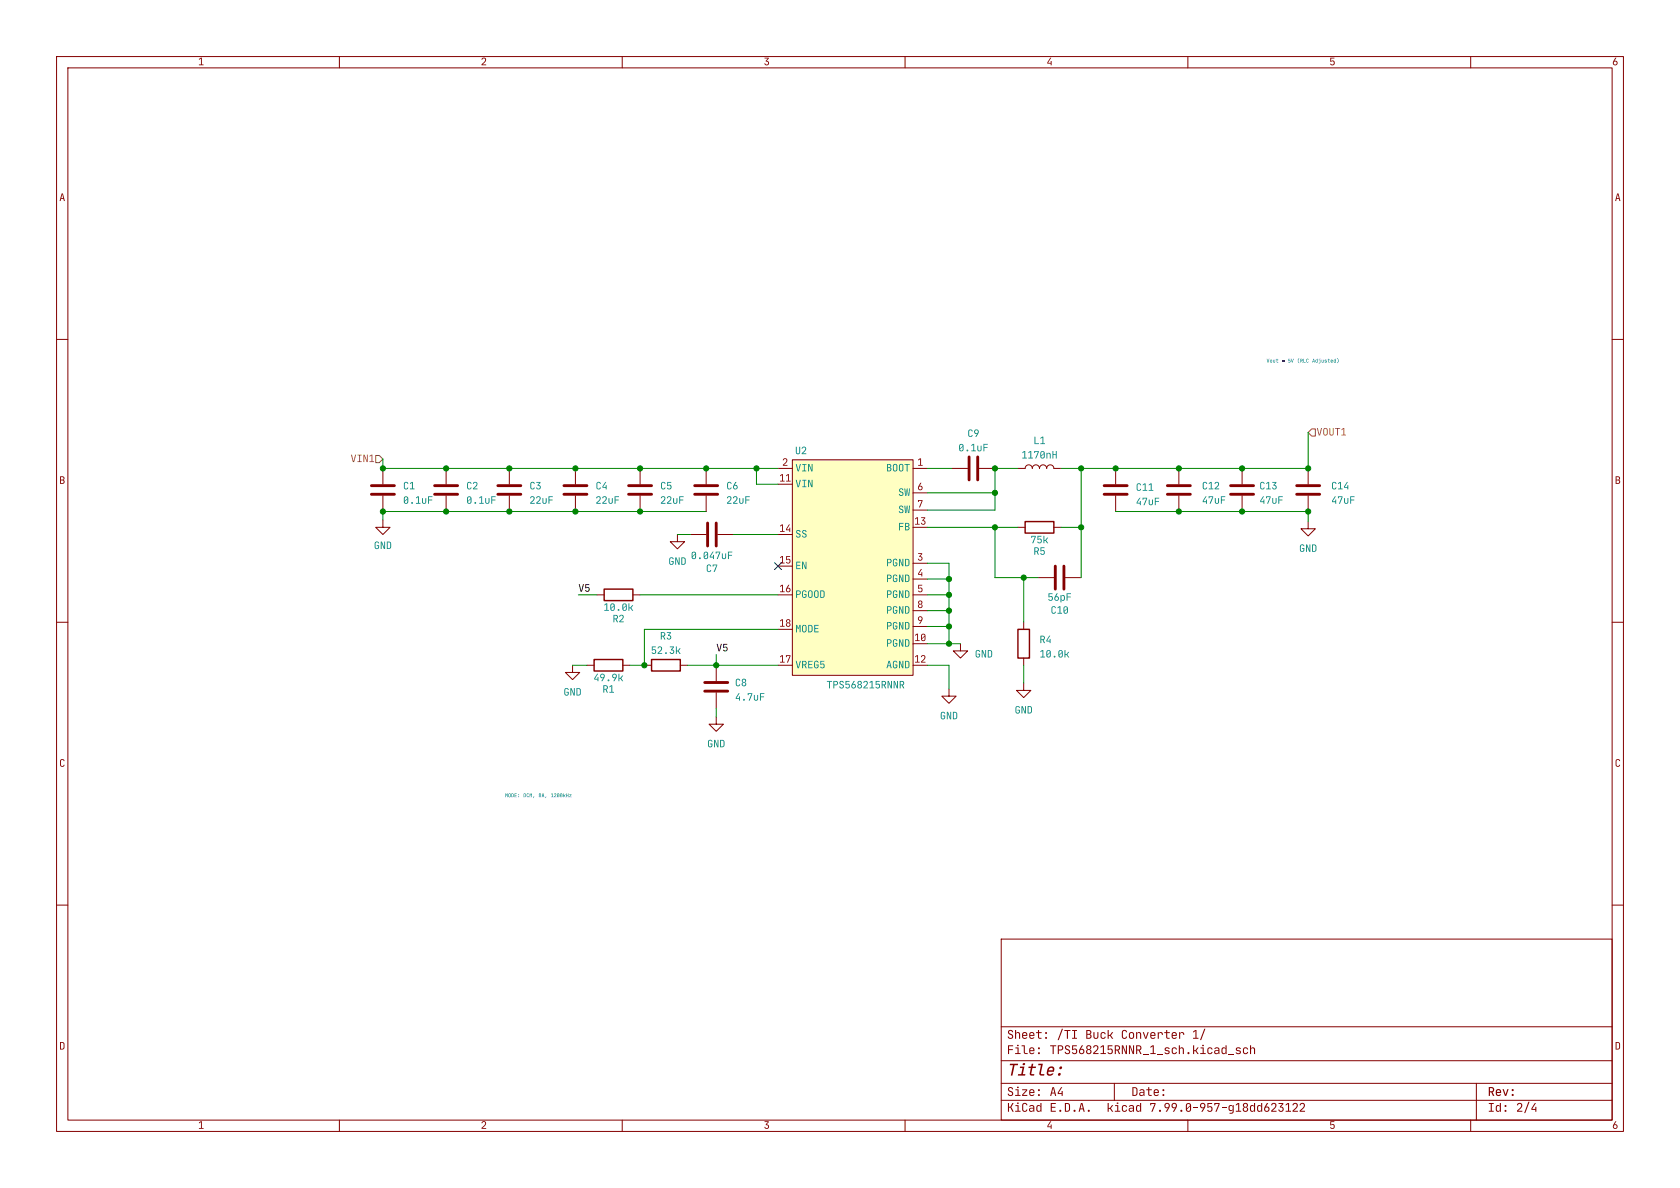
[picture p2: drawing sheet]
<svg xmlns="http://www.w3.org/2000/svg" width="297mm" height="210mm" viewBox="0 0 297 210" stroke-linecap="round" stroke-linejoin="round" font-family="sans-serif">
<path d="M10 10h277v190h-277zM12 12h273v186h-273zM60 10v2M110 10v2M160 10v2M210 10v2M260 10v2M177 166h108v32h-108z" fill="none" stroke="#840000" stroke-width=".18"/>
<g fill="#840000">
<path d="M35.2 10.4l.5-.2v1.2h.3v.1h-.8v-.1h.3v-1l-.3 .2z"/>
<path d="M85.2 10.3l.4-.1 .3 .2v.4l-.6 .6h.7v.1h-.9v-.1l.5-.5 .2-.3-.2-.3-.5 .3z"/>
<path d="M135.2 10.2h.7v.2l-.4 .3 .3 .1 .1 .2v.3l-.2 .2h-.4l-.2-.3 .4 .2 .2-.1 .1-.3-.4-.1v-.2l.4-.4h-.6z"/>
<path d="M185.7 10.2h.2l-.6 .9h.4v-.3h.2v.7h-.2v-.2h-.5v-.3z"/>
<path d="M235.2 10.2h.7v.1h-.6v.5l.4-.1 .2 .2v.4l-.2 .2h-.3l-.2-.2h.1l.3 .1 .2-.2-.1-.3h-.5z"/>
<path d="M285.6 10.2h.2l-.4 .6h.4l.2 .4-.2 .3-.3 .1-.3-.2-.1-.3 .5 .3 .2-.2-.1-.3h-.2l-.2 .2h-.2z"/>
</g>
<path d="M60 198v2M110 198v2M160 198v2M210 198v2M260 198v2" fill="none" stroke="#840000" stroke-width=".18"/>
<g fill="#840000">
<path d="M35.2 198.4l.5-.2v1.2h.3v.1h-.8v-.1h.3v-1l-.3 .2z"/>
<path d="M85.2 198.3l.4-.1 .3 .2v.4l-.6 .6h.7v.1h-.9v-.1l.5-.5 .2-.3-.2-.3-.5 .3z"/>
<path d="M135.2 198.2h.7v.2l-.4 .4h.3l.1 .2v.3l-.2 .2h-.4l-.2-.3 .4 .2 .2-.1 .1-.3-.4-.1v-.2l.4-.4-.6 .1z"/>
<path d="M185.7 198.2h.2l-.6 .9h.4v-.3h.2v.7h-.2v-.2h-.5v-.3z"/>
<path d="M235.2 198.2h.7v.2h-.6v.4l.4-.1 .2 .2v.4l-.2 .2h-.3l-.2-.2h.1l.3 .1 .2-.2-.1-.3h-.5z"/>
<path d="M285.6 198.2h.2l-.4 .6h.4l.2 .4-.2 .3-.3 .1-.3-.1-.1-.3 .5 .2 .2-.2-.1-.2-.2-.1-.2 .3-.2-.1z"/>
</g>
<path d="M10 60h2M10 110h2M10 160h2" fill="none" stroke="#840000" stroke-width=".18"/>
<g fill="#840000">
<path d="M10.9 34.2h.2l.4 1.3h-.2l-.1-.3h-.4l-.1 .3h-.2l.2-.5h.5l-.2-.7-.2 .7h-.1z"/>
<path d="M10.6 84.2h.6l.2 .2v.3l-.2 .1 .2 .2v.2l-.2 .3h-.6v-.6h.2v.5h.3l.2-.2-.2-.3h-.5v-.6h.2v.5h.3l.1-.2-.1-.2-.5-.1z"/>
<path d="M10.6 184.2h.5l.3 .2v.8l-.2 .3h-.6v-1.2h.2v1.1h.3l.1-.3v-.7l-.6-.1z"/>
</g>
<path d="M285 60h2M285 110h2M285 160h2" fill="none" stroke="#840000" stroke-width=".18"/>
<g fill="#840000">
<path d="M285.9 34.2h.2l.4 1.3h-.2l-.1-.3h-.4l-.1 .3h-.2l.2-.5h.5l-.2-.7-.2 .7h-.1z"/>
<path d="M285.6 84.2h.6l.2 .2v.3l-.2 .1 .2 .3-.2 .4h-.6v-.6h.2v.5h.3l.2-.2-.2-.3h-.5v-.6h.2v.5h.3l.1-.2-.1-.2-.5-.1z"/>
<path d="M285.6 184.2h.5l.3 .2v.8l-.2 .3h-.6v-1.2h.2v1.1h.3l.1-.2v-.7l-.6-.2z"/>
<path d="M200.2 192.2h.6l.3 .3v.9l-.3 .3h-.6v-1.3h.2v1.2l.4-.1 .1-.2v-.8l-.7-.1z"/>
<path d="M201.5 192.7l.4-.2 .4 .2v1h-.1v-.2l-.3 .2-.4-.1-.1-.2 .4 .2 .3-.3v-.1h-.3l-.4 .2 .2-.3 .5-.1-.1-.3-.6 .1z"/>
<path d="M203 192.2h.2v.4h.4v.1h-.4v.8l.4 .1v.1l-.5-.1-.1-.9h-.4v-.1h.4z"/>
<path d="M204.1 192.7l.4-.2 .3 .2 .1 .5h-.8l.2 .4 .6-.1-.2 .2h-.4l-.3-.1-.1-.6h.8l-.1-.2-.2-.1-.2 .1-.1 .2h-.2z"/>
<circle cx="205.7" cy="193.6" r=".18"/>
<circle cx="205.7" cy="192.7" r=".18"/>
</g>
<path d="M177 194.5h108" fill="none" stroke="#840000" stroke-width=".18"/>
<g fill="#840000">
<path d="M185.8 195h.9v.2h-.8v.5h.7v.1h-.7v.6h.8v.1h-.9z"/>
<path d="M188.3 195h.6l.2 .3 .1 .9-.3 .3h-.6v-1.3h.1v1.2l.4-.1 .2-.2-.1-.8-.6-.1z"/>
<path d="M191.1 195h.3l.4 1.5h-.2l-.1-.4h-.5l-.1 .4h-.2l.1-.6h.6l-.2-.8-.2 .8h-.2z"/>
<path d="M195.8 195h.2v.8h.2l.4-.4h.2l-.4 .5 .4 .6h-.2l-.4-.5h-.2v.5h-.2z"/>
<path d="M201 195.4l.3-.1 .3 .3v-.6h.1v1.5h-.1v-.2l-.3 .2-.4-.1-.1-.3h.2l.1 .2 .2 .1 .2-.1 .1-.2-.1-.5-.2-.1-.3 .1v.5h-.2z"/>
<path d="M203.3 195h1l-.5 1.5h-.3l.6-1.3h-.6v.2h-.2z"/>
<path d="M206 195.1l.5-.1 .3 .3-.1 .4-.4 .8h-.2l.4-.7-.4 .1-.3-.5h.2l.1 .3 .3 .1 .2-.2v-.2l-.3-.3-.3 .3h-.2z"/>
<path d="M207.2 195.1l.5-.1 .4 .3-.1 .4-.4 .8h-.3l.5-.7-.5 .1-.2-.5h.2l.1 .3 .2 .1 .2-.2 .1-.3-.4-.2-.2 .3h-.2z"/>
<path d="M209.8 195.1l.4-.1 .3 .3 .1 .9-.3 .3h-.4l-.2-.2-.1-.2h.2l.1 .2 .3 .1 .2-.3v-.5l-.6 .5h-.2v-.1h.2l.6-.6-.2-.2h-.3l-.1 .8h-.2z"/>
<path d="M210.9 195.7h.9v.2h-.9z"/>
<path d="M212.3 195.1l.5-.1 .3 .3v.4l-.5 .8h-.2l.4-.7-.4 .1-.3-.5h.2l.1 .3 .3 .1 .2-.2v-.3l-.3-.2-.3 .3h-.2z"/>
<path d="M213.5 195h.8v.2h-.7v.5l.4-.2 .3 .3v.5l-.2 .2h-.4l-.3-.2v-.1h.2l.4 .2 .2-.3-.2-.4-.6 .1z"/>
<path d="M214.7 195h.9l-.5 1.5h-.2l.5-1.3h-.5v.2h-.2z"/>
<path d="M216 195.7h.8v.2h-.8z"/>
<path d="M217.3 195.4l.4-.1 .2 .3v-.2h.2v1.1l-.2 .3-.5 .1v-.2l.5-.1v-.4l-.2 .2h-.2l-.3-.4 .5 .2 .2-.1v-.3l-.1-.2-.2-.1-.2 .2v.3h-.2z"/>
<path d="M218.5 195.2l.3-.2h.3v1.4h.3v.1h-.9v-.1h.4v-1.2l-.4 .2z"/>
<path d="M219.8 195.1l.5-.1 .3 .2v.3l-.2 .2 .2 .2 .1 .3-.3 .3h-.4l-.3-.2v-.2h.2l.1 .2 .2 .1 .3-.3-.1-.2-.2-.1-.2 .1-.1 .2h-.2l.3-.4-.3-.3h.2l.2 .3 .3-.3v-.2l-.2-.1-.2 .1-.1 .2h-.2z"/>
<path d="M221.1 195.4l.4-.1 .2 .3v-.6h.2v1.5h-.2v-.2l-.3 .2-.3-.1-.1-.3h.2v.2l.2 .1 .3-.3v-.5l-.3-.1-.2 .1v.5h-.2z"/>
<path d="M222.4 195.4l.3-.1 .3 .3v-.6h.1v1.5h-.1v-.2l-.3 .2-.4-.1-.1-.3h.2l.1 .2 .2 .1 .3-.3-.1-.5-.2-.1-.3 .1v.5h-.2z"/>
<path d="M224 195h.2l-.5 .7 .5-.1 .2 .5-.1 .3-.4 .2-.3-.2-.1-.3h.2l.1 .2 .2 .1 .2-.2v-.4h-.3l-.2 .3h-.2z"/>
<path d="M224.8 195.1l.5-.1 .3 .2v.5l-.7 .7h.8v.1h-1v-.2l.6-.5 .2-.4-.1-.2-.2-.1-.2 .1-.1 .2h-.2z"/>
<path d="M226 195h.9v.2l-.5 .4 .4 .1 .1 .2v.4l-.2 .2h-.5l-.2-.4h.2l.2 .3 .3-.1v-.4l-.4-.1v-.2l.4-.5-.7 .1z"/>
<path d="M227.3 195.2l.4-.2h.2v1.4h.3v.1h-.9v-.1h.4v-1.2l-.4 .2z"/>
<path d="M228.6 195.1l.4-.1 .4 .2v.5l-.7 .7h.8v.1h-1v-.2l.6-.5 .1-.4v-.2l-.2-.1-.2 .1-.1 .2h-.2z"/>
<path d="M229.9 195.1l.4-.1 .3 .2v.5l-.6 .7h.7v.1h-.9v-.2l.5-.5 .2-.4-.1-.2-.1-.1-.3 .1-.1 .2h-.1z"/>
<circle cx="187.5" cy="196.4" r=".19"/>
<circle cx="190" cy="196.4" r=".19"/>
<circle cx="192.5" cy="196.4" r=".19"/>
<circle cx="197.6" cy="195" r=".15"/>
<circle cx="205.1" cy="196.4" r=".19"/>
<circle cx="208.9" cy="196.4" r=".19"/>
</g>
<path d="M177 191.5h108" fill="none" stroke="#840000" stroke-width=".18"/>
<g fill="#840000">
<path d="M263.2 192.2h.6l.3 .2v.4l-.2 .3 .3 .6h-.3l-.3-.6h-.2v.6h-.2v-1.3h.2v.5h.4l.1-.2-.1-.3h-.6z"/>
<path d="M186.1 192.2h.2l.4 1.5h-.2l-.1-.4h-.4l-.2 .4h-.2l.2-.6h.6l-.2-.8-.2 .8h-.2z"/>
<path d="M187.6 192.2h.2l-.6 1h.5v-.3h.2v.8h-.2v-.3h-.7v-.3z"/>
<path d="M263.2 195h.9v.2h-.4v1.2h.4v.1h-.9v-.1h.3v-1.2h-.3z"/>
<path d="M264.6 195.4l.3-.1 .3 .3v-.6h.1v1.5h-.1v-.2l-.3 .2-.4-.1-.1-.3h.2l.3 .3 .3-.3-.1-.4-.2-.2-.3 .1v.5h-.2z"/>
<path d="M268.3 195.1l.4-.1 .4 .1-.1 .6-.6 .7h.7v.1h-.9v-.2l.5-.5 .2-.3v-.3l-.2-.1-.5 .3z"/>
<path d="M270.2 194.8h.2l-.7 2h-.2z"/>
<path d="M271.3 195h.2l-.6 1h.5v-.3h.2v.8h-.2v-.3h-.7v-.3z"/>
<circle cx="179.9" cy="192.2" r=".15"/>
<circle cx="183.7" cy="193.6" r=".18"/>
<circle cx="183.7" cy="192.7" r=".18"/>
<circle cx="266.2" cy="196.4" r=".18"/>
<circle cx="266.2" cy="195.5" r=".18"/>
</g>
<path d="M177 187.5h108" fill="none" stroke="#840000" stroke-width=".18"/>
<g fill="#840000">
<path d="M178.6 188h1.4l-.1 .3h-.5l-.4 1.8h-.3l.4-1.8h-.6z"/>
<path d="M180.3 188.5h.8l-.3 1.4h.5l-.1 .2h-1.3l.1-.2h.5l.3-1.1h-.5z"/>
<path d="M181.9 188.5h.4l.1-.5h.3l-.1 .5h.6l-.1 .3h-.6l-.2 1 .6 .1-.1 .2h-.5l-.2-.1 .1-1.2h-.4z"/>
<path d="M183.6 188h.8l-.4 1.7 .1 .2h.5v.2h-.6l-.2-.2 .2-1.6h-.5z"/>
<path d="M185.4 188.7l.6-.2 .4 .3-.1 .7h-.9l-.1 .3 .2 .1 .8-.1-.5 .3h-.4l-.3-.2v-.7h1v-.3l-.3-.1-.3 .1-.1 .3h-.3z"/>
<path d="M178.2 184.8h.9v.2h-.7v.5h.7v.1h-.7v.7h-.2z"/>
<path d="M179.5 185.2h.6v1h.3v.1h-.9v-.1h.4v-.9h-.4z"/>
<path d="M180.6 184.8h.6v1.2l.5 .2v.1l-.6-.1-.1-1.2h-.4z"/>
<path d="M182.1 185.3l.4-.2 .3 .2 .1 .5h-.8l.2 .4 .6-.1-.2 .2h-.4l-.3-.1-.1-.6h.8l-.1-.2-.2-.1-.2 .1-.1 .2h-.2z"/>
<path d="M219.9 185.3l.4-.2 .3 .2 .1 .2-.5-.2-.3 .2 .1 .6 .3 .1 .2-.2h.2l-.3 .3h-.3l-.3-.2-.1-.5z"/>
<path d="M221 184.8h.2v.6l.3-.3 .3 .2 .1 1h-.2v-.8l-.3-.2-.2 .2v.8h-.2z"/>
<circle cx="181" cy="188.1" r=".21"/>
<circle cx="187.3" cy="189.9" r=".25"/>
<circle cx="187.5" cy="188.7" r=".25"/>
<circle cx="183.7" cy="186.2" r=".18"/>
<circle cx="183.7" cy="185.3" r=".18"/>
</g>
<path d="M177 181.5h108" fill="none" stroke="#840000" stroke-width=".18"/>
<g fill="#840000">
<path d="M187.7 181.9h.2l-.7 2h-.2z"/>
<path d="M188.2 182.1h1v.2h-.4v1.3h-.2v-1.3h-.4z"/>
<path d="M189.5 182.1h.9v.2h-.3v1.2h.3v.1h-.9v-.1h.4v-1.2h-.4z"/>
<path d="M192 182.1h.7l.2 .2v.3l-.2 .2 .2 .2 .1 .3-.3 .3h-.7v-.7h.2v.6l.4-.1 .2-.2-.2-.3h-.6v-.6h.2v.5l.4-.1 .1-.2-.1-.2h-.6z"/>
<path d="M193.3 182.5h.2v.8l.2 .2 .3-.2v-.8h.2v.8l-.2 .3h-.4l-.2-.1z"/>
<path d="M194.7 182.6l.4-.2 .3 .2 .1 .2-.5-.2-.3 .2 .2 .6 .2 .1 .2-.2h.2l-.2 .3h-.4l-.3-.1v-.6z"/>
<path d="M195.8 182.1h.2v.8h.2l.4-.4h.2l-.4 .5 .4 .6h-.2l-.4-.5h-.2v.5h-.2z"/>
<path d="M207.2 182.6l.4-.2 .4 .2 .1 .5h-.8l.2 .4 .5-.1-.1 .2h-.4l-.3-.1-.1-.6h.8l-.1-.2-.2-.1-.2 .1-.1 .2h-.2z"/>
<path d="M208.5 182.5h.1l.1 .2 .1-.2h.3l.3 .3v.1h-.2l-.2-.3-.3 .1-.1 .9h-.1z"/>
<path d="M212.9 181.9h.2l-.8 2h-.2z"/>
<circle cx="184.9" cy="183.5" r=".18"/>
<circle cx="184.9" cy="182.6" r=".18"/>
</g>
<path d="M67.7 82.8v2.8M67.7 87.6v2.8M197 191.5v3M261 191.5v6.5" fill="none" stroke="#840000" stroke-width=".18"/>
<path d="M65.7 87.4h4M65.7 85.9h4" fill="none" stroke="#840000" stroke-width=".51"/>
<g fill="#008484">
<path d="M73.5 88l.6-.3v1.2h.2v.1h-.8v-.1h.4v-1l-.4 .2z"/>
<path d="M75.7 87.7h.7v.2h-.6v.4h.6v.2h-.6v.5h-.1z"/>
</g>
<path d="M186.6 100.1v4M188.1 100.1v4" fill="none" stroke="#840000" stroke-width=".51"/>
<path d="M183.5 102.1h2.8M188.3 102.1h2.8" fill="none" stroke="#840000" stroke-width=".18"/>
<g fill="#008484">
<path d="M185.4 104.9h.7v.1h-.6v.5l.3-.1 .3 .2v.4l-.2 .2h-.3l-.3-.2 .2-.1 .3 .2 .2-.3-.2-.3-.4 .1z"/>
<path d="M186.8 104.9h.2l-.4 .6 .4-.1 .2 .4-.1 .3-.3 .1-.3-.1-.1-.3 .5 .3 .1-.2v-.3h-.3l-.2 .2h-.1z"/>
<path d="M187.5 105.2h.1v.2l.2-.2h.2l.2 .3-.1 .6-.3 .1-.2-.2v.5h-.1v-.7l.5 .2 .1-.5-.1-.2h-.2l-.2 .5h-.1z"/>
<path d="M188.6 104.9h.7v.1h-.6v.5h.6v.1h-.6v.6h-.1z"/>
</g>
<path d="M181.2 92.2h5.1v2h-5.1z" fill="none" stroke="#840000" stroke-width=".25"/>
<path d="M180 93.2h1.2M186.3 93.2h1.3" fill="none" stroke="#840000" stroke-width=".18"/>
<g fill="#008484">
<path d="M182.9 96.8h.5l.2 .1v.4l-.2 .2 .3 .6h-.2l-.3-.6h-.2v.6h-.1v-1.2h.1v.5h.4l.1-.2-.1-.3h-.5z"/>
<path d="M183.9 96.8h.7v.1h-.5v.5l.3-.2 .3 .3v.3l-.2 .2-.3 .1-.3-.2 .2-.1 .3 .1 .1-.2-.1-.3-.5 .1z"/>
<path d="M182.3 94.7h.8l-.4 1.3h-.2l.5-1.1h-.5v.2h-.2z"/>
<path d="M183.4 94.7h.7v.2h-.5v.4l.3-.1 .3 .2v.4l-.2 .2h-.4l-.2-.2h.1l.4 .1 .1-.2-.1-.3h-.5z"/>
<path d="M184.5 94.7h.1v.8h.2l.3-.5h.2l-.3 .5 .3 .5h-.2l-.3-.4h-.2v.4h-.1z"/>
</g>
<path d="M101.2 117.6v1.3h1.3l-1.3 1.2-1.3-1.2h1.3M103.8 117.6h1.2M110.1 117.6h1.3" fill="none" stroke="#840000" stroke-width=".18"/>
<path d="M105 116.6h5.1v2h-5.1z" fill="none" stroke="#840000" stroke-width=".25"/>
<g fill="#008484">
<path d="M106.7 121.1h.5l.2 .2v.4l-.2 .2 .3 .5h-.2l-.3-.5h-.2v.5h-.1v-1.1h.1v.5l.4-.1 .1-.2-.1-.2h-.5z"/>
<path d="M107.7 121.4l.5-.3v1.2h.3v.1h-.8v-.1h.4v-1l-.4 .2z"/>
<path d="M105.6 119.1h.1l-.5 .9h.4v-.3h.2v.7h-.2v-.3h-.5v-.2z"/>
<path d="M106.2 119.2l.4-.1 .3 .3v.3l-.4 .7h-.2l.4-.6-.4 .1-.2-.4 .4 .3 .2-.2v-.2l-.2-.2-.2 .3h-.2z"/>
<path d="M108.3 119.2l.5-.1 .2 .3v.3l-.4 .7h-.2l.4-.6-.4 .1-.2-.4 .5 .3 .1-.2 .1-.2-.3-.2-.2 .3h-.2z"/>
<path d="M109.3 119.1h.2v.7h.2l.3-.4h.2l-.4 .5 .4 .5h-.2l-.3-.4h-.2v.4h-.2z"/>
<circle cx="107.6" cy="120.3" r=".16"/>
</g>
<path d="M99.7 87.4h4.1M99.7 85.9h4.1" fill="none" stroke="#840000" stroke-width=".51"/>
<path d="M101.7 82.8v2.8M101.7 87.6v2.8" fill="none" stroke="#840000" stroke-width=".18"/>
<g fill="#008484">
<path d="M105.5 87.8l.4-.1 .2 .2v.5l-.5 .5h.6v.1h-.8v-.1l.5-.5 .1-.3-.2-.2-.4 .2z"/>
<path d="M106.6 87.8l.3-.1 .3 .2v.5l-.6 .5h.7v.1h-.8v-.1l.5-.5 .1-.3-.2-.2-.4 .2z"/>
<path d="M107.6 88.1h.1v.7l.2 .1 .3-.1v-.7h.1v.7l-.1 .2-.3 .1-.3-.2z"/>
<path d="M108.7 87.7h.7v.2h-.6v.4h.6v.2h-.6v.5h-.1z"/>
</g>
<path d="M67.7 91.9v1.3h1.3l-1.3 1.3-1.3-1.3h1.3M78.9 82.8v2.8M78.9 87.6v2.8" fill="none" stroke="#840000" stroke-width=".18"/>
<path d="M76.8 87.4h4.1M76.8 85.9h4.1" fill="none" stroke="#840000" stroke-width=".51"/>
<g fill="#008484">
<path d="M84.7 88l.5-.3v1.2h.3v.1h-.8v-.1h.4v-1l-.4 .2z"/>
<path d="M86.9 87.7h.7v.2h-.6v.4h.6v.2h-.6v.5h-.1z"/>
</g>
<path d="M111.1 87.4h4.1M111.1 85.9h4.1" fill="none" stroke="#840000" stroke-width=".51"/>
<path d="M113.2 82.8v2.8M113.2 87.6v2.8" fill="none" stroke="#840000" stroke-width=".18"/>
<g fill="#008484">
<path d="M116.9 87.8l.4-.1 .3 .2v.5l-.6 .5h.6v.1h-.8v-.1l.5-.5 .2-.3-.2-.2-.5 .2z"/>
<path d="M118 87.8l.4-.1 .2 .2v.5l-.5 .5h.6v.1h-.8v-.1l.5-.5 .1-.3-.2-.2-.4 .2z"/>
<path d="M119 88.1h.2v.7l.2 .1 .2-.1v-.7h.2l-.1 .7-.1 .2-.3 .1-.2-.2z"/>
<path d="M120.1 87.7h.7v.2h-.6v.4h.6v.2h-.6v.5h-.1z"/>
</g>
<path d="M119.8 94.5v1.3h1.2l-1.2 1.2-1.3-1.2h1.3M122 94.5h2.8M126.9 94.5h2.8" fill="none" stroke="#840000" stroke-width=".18"/>
<path d="M125.1 92.5v4M126.6 92.5v4" fill="none" stroke="#840000" stroke-width=".51"/>
<g fill="#008484">
<path d="M122.4 97.6l.4-.1 .2 .2v.9l-.2 .2h-.3l-.2-.2v-.1h.1l.3 .2 .2-.2v-.5l-.5 .5h-.1v-.2h.1l.5-.4-.1-.2h-.3l-.1 .6h-.1z"/>
<path d="M124.5 97.6l.4-.1 .3 .2v.9l-.2 .2h-.4l-.2-.2v-.1h.2l.1 .2h.2l.1-.2v-.5l-.4 .5h-.2v-.2h.2l.4-.4-.1-.2h-.3v.6h-.2z"/>
<path d="M126 97.5h.2l-.6 .9h.5v-.3h.1v.7h-.1v-.3h-.6v-.2z"/>
<path d="M126.5 97.5h.8l-.4 1.3h-.2l.5-1.1h-.5v.2h-.2z"/>
<path d="M127.6 97.8h.2v.8l.2 .1 .2-.1v-.8h.2v.8l-.2 .2h-.3l-.2-.1z"/>
<path d="M128.7 97.5h.8v.2h-.7v.4h.6v.1h-.5v.6h-.2z"/>
<circle cx="123.7" cy="98.7" r=".16"/>
</g>
<path d="M88 87.4h4.1M88 85.9h4.1" fill="none" stroke="#840000" stroke-width=".51"/>
<path d="M90 82.8v2.8M90 87.6v2.8" fill="none" stroke="#840000" stroke-width=".18"/>
<g fill="#008484">
<path d="M93.8 87.8l.4-.1 .3 .2-.1 .5-.5 .5h.6v.1h-.8v-.1l.5-.5 .1-.3-.2-.2-.4 .2z"/>
<path d="M94.9 87.8l.3-.1 .3 .2v.5l-.5 .5h.6v.1h-.8v-.1l.5-.5 .1-.3-.2-.2-.4 .2z"/>
<path d="M95.9 88.1h.2v.7l.2 .1 .2-.1v-.7h.1v.7l-.1 .2-.3 .1-.3-.2z"/>
<path d="M97 87.7h.7v.2h-.6v.4h.6v.2h-.6v.5h-.1z"/>
</g>
<path d="M206.4 87.4h4M206.4 85.9h4" fill="none" stroke="#840000" stroke-width=".51"/>
<path d="M208.4 82.8v2.8M208.4 87.6v2.8" fill="none" stroke="#840000" stroke-width=".18"/>
<g fill="#008484">
<path d="M213.1 87.7h.2l-.5 .9h.4v-.3h.2v.7h-.2v-.2h-.6v-.3z"/>
<path d="M213.7 87.7h.8l-.5 1.3h-.2l.5-1.1h-.5v.2h-.1z"/>
<path d="M214.8 88.1h.1v.7l.2 .1 .2-.1 .1-.7h.1v.7l-.1 .2-.3 .1-.3-.2z"/>
<path d="M215.8 87.7h.8v.2h-.6v.4h.6v.2h-.6v.5h-.2z"/>
</g>
<path d="M140.1 81.3h21.3v38.1h-21.3z" fill="#ffffc2" stroke="#ffffc2" stroke-width=".18"/>
<path d="M137.5 85.6h2.6M140.1 81.3h21.3v38.1h-21.3zM161.4 82.8h2.6" fill="none" stroke="#840000" stroke-width=".18"/>
<g fill="#008484">
<path d="M140.7 84.8h.1l.3 1.2 .3-1.2h.2l-.4 1.3h-.2z"/>
<path d="M141.8 84.8h.8v.2h-.3v1h.3v.1h-.8v-.1h.3v-1h-.3z"/>
<path d="M142.9 84.8h.2l.4 1.1v-1.1h.1v1.3h-.2l-.4-1.1v1.1h-.1z"/>
<path d="M158.9 92.4h.8v.2h-.6v.4h.6v.2h-.6v.5h-.2z"/>
<path d="M160 92.4h.5l.2 .2v.3l-.2 .2 .3 .2-.2 .4h-.6v-.6h.2v.5h.3l.1-.2-.1-.2-.5-.1v-.5h.2v.4h.3l.1-.2-.1-.2h-.5z"/>
<path d="M140.8 99.3h.7v.1h-.6v.5h.6v.1h-.6v.5h.6v.1h-.7z"/>
<path d="M141.8 99.3h.2l.4 1.1v-1.1h.2v1.3h-.2l-.4-1.1v1.1h-.2z"/>
</g>
<path d="M137.5 82.8h2.6" fill="none" stroke="#840000" stroke-width=".18"/>
<g fill="#008484">
<path d="M140.7 82h.1l.3 1.2 .3-1.2h.2l-.4 1.3h-.2z"/>
<path d="M141.8 82h.8v.2h-.3v1h.3v.1h-.8v-.1h.3v-1h-.3z"/>
<path d="M142.9 82h.2l.4 1.1v-1.1h.1v1.3h-.2l-.4-1.1v1.1h-.1z"/>
</g>
<path d="M161.4 99.6h2.6M161.4 87.1h2.6M161.4 90.2h2.6M161.4 102.4h2.6M161.4 105.2h2.6M161.4 108h2.6M161.4 110.7h2.6" fill="none" stroke="#840000" stroke-width=".18"/>
<g fill="#008484">
<path d="M140.7 79h.2v1l.2 .2 .2-.2v-1h.2v1l-.2 .3h-.4l-.2-.2z"/>
<path d="M141.8 79.1l.4-.1 .3 .1v.5l-.6 .5h.6v.2h-.8v-.2l.5-.4 .2-.3-.3-.3-.4 .2z"/>
</g>
<path d="M106.8 104.1h5.1v2.1h-5.1z" fill="none" stroke="#840000" stroke-width=".25"/>
<path d="M105.5 105.2h1.3M111.9 105.2h1.3" fill="none" stroke="#840000" stroke-width=".18"/>
<g fill="#008484">
<path d="M108.4 108.7h.6l.2 .2v.3l-.2 .2 .3 .6h-.2l-.3-.5h-.2v.5h-.2v-1.2h.2v.5h.3l.2-.2-.1-.2-.6-.1z"/>
<path d="M109.6 108.8l.3-.1 .3 .1v.5l-.6 .6h.7v.1h-.8v-.2l.5-.4 .1-.3-.2-.3-.4 .2z"/>
<path d="M106.8 106.9l.6-.2v1.1h.2v.2h-.8v-.2h.4v-1l-.4 .2z"/>
<path d="M111.1 106.7h.2v.7h.2l.3-.4h.1l-.3 .5 .3 .5h-.1l-.3-.5h-.2v.5h-.2z"/>
</g>
<path d="M115.2 116.6h5.1v2h-5.1z" fill="none" stroke="#840000" stroke-width=".25"/>
<path d="M113.9 117.6h1.3M120.3 117.6h1.2" fill="none" stroke="#840000" stroke-width=".18"/>
<g fill="#008484">
<path d="M116.8 111.7l.5 .1 .3 .1v.4l-.2 .2 .2 .5h-.1l-.3-.5h-.2v.5h-.2v-1.1h.2v.5l.3-.1 .2-.2-.1-.2h-.6z"/>
<path d="M117.9 111.7h.7v.2l-.4 .4 .4 .3v.3l-.2 .1h-.4l-.1-.3 .3 .2 .3-.1v-.3l-.4-.1v-.2l.4-.3h-.6z"/>
<path d="M115.2 114.3h.7v.1h-.5v.5l.3-.1 .3 .2v.4l-.2 .2h-.4l-.2-.2 .2-.1 .3 .2 .1-.3-.1-.3-.5 .1z"/>
<path d="M116.3 114.4l.4-.1 .3 .1v.5l-.6 .5h.7v.2h-.8v-.2l.4-.4 .2-.3-.2-.3-.5 .2z"/>
<path d="M118.4 114.3h.7v.2l-.3 .3 .4 .3v.3l-.2 .2h-.4l-.2-.3 .3 .2 .3-.1v-.3l-.4-.1v-.2l.4-.4h-.6z"/>
<path d="M119.5 114.3h.1v.7h.2l.3-.4h.2l-.3 .5 .3 .5h-.2l-.3-.4h-.2v.4h-.1z"/>
<circle cx="117.7" cy="115.4" r=".16"/>
</g>
<path d="M229.2 87.4h4.1M229.2 85.9h4.1" fill="none" stroke="#840000" stroke-width=".51"/>
<path d="M231.3 82.8v2.8M231.3 87.6v2.8" fill="none" stroke="#840000" stroke-width=".18"/>
<g fill="#008484">
<path d="M236 87.7h.2l-.6 .9h.5v-.3h.1v.7h-.1v-.2h-.6v-.3z"/>
<path d="M236.5 87.7h.8l-.4 1.3h-.2l.5-1.1h-.5v.2h-.2z"/>
<path d="M237.6 88.1h.2v.7l.2 .1 .2-.1v-.7h.2v.7l-.2 .2-.3 .1-.2-.2z"/>
<path d="M238.7 87.7h.8v.2h-.6v.4h.5v.2h-.5v.5h-.2z"/>
</g>
<path d="M219.6 82.8v2.8M219.6 87.6v2.8M231.3 92.2v1.3h1.2l-1.2 1.2-1.3-1.2h1.3" fill="none" stroke="#840000" stroke-width=".18"/>
<path d="M217.6 87.4h4M217.6 85.9h4" fill="none" stroke="#840000" stroke-width=".51"/>
<g fill="#008484">
<path d="M223.3 87.7h.2l-.6 .9h.5v-.3h.1v.7h-.1v-.2h-.6v-.3z"/>
<path d="M223.8 87.7h.8l-.4 1.3h-.2l.5-1.1h-.5v.2h-.2z"/>
<path d="M224.9 88.1h.2v.7l.2 .1 .2-.1v-.7h.2v.7l-.2 .2-.3 .1-.2-.2z"/>
<path d="M226 87.7h.8v.2h-.6v.4h.5v.2h-.5v.5h-.2z"/>
</g>
<path d="M180 82.8h1.2a.64 .64 0 0 1 .7-.6 .64 .64 0 0 1 .6 .6 .64 .64 0 0 1 .6-.6 .64 .64 0 0 1 .7 .6 .64 .64 0 0 1 .6-.6 .64 .64 0 0 1 .6 .6 .64 .64 0 0 1 .7-.6 .64 .64 0 0 1 .6 .6h1.3" fill="none" stroke="#840000" stroke-width=".18"/>
<g fill="#008484">
<path d="M182.9 77.2h.2v1.2h.6v.1h-.8z"/>
<path d="M183.9 77.4l.5-.2v1.2h.3v.1h-.8v-.1h.4v-1.1l-.4 .3z"/>
<path d="M180.7 80l.5-.3v1.2h.3v.1h-.8v-.1h.4v-1l-.4 .2z"/>
<path d="M181.8 80l.5-.3v1.2h.3v.1h-.8v-.1h.4v-1l-.4 .2z"/>
<path d="M182.8 79.7h.8l-.4 1.3h-.2l.5-1.1h-.5v.2h-.2z"/>
<path d="M184 79.9l.4-.2 .3 .3v.8l-.2 .2h-.3l-.3-.2v-.1h.2l.1 .2h.2l.1-.2v-.5l-.4 .5h-.2v-.1h.2l.4-.5-.1-.2h-.2l-.1 .7h-.2z"/>
<path d="M185 80.1h.1v.1l.3-.2 .3 .1 .1 .9h-.2v-.7l-.2-.1-.2 .1v.7h-.2z"/>
<path d="M186.1 79.7h.1v.6h.5v-.6h.1v1.3h-.1v-.6h-.5v.6h-.1z"/>
</g>
<path d="M195.2 87.4h4.1M195.2 85.9h4.1" fill="none" stroke="#840000" stroke-width=".51"/>
<path d="M197.2 82.8v2.8M197.2 87.6v2.8" fill="none" stroke="#840000" stroke-width=".18"/>
<g fill="#008484">
<path d="M201.4 88h.2l-.5 .9h.4v-.3h.2v.7h-.2v-.3h-.6v-.2z"/>
<path d="M202 88h.8l-.5 1.3h-.1l.4-1.2h-.5v.2h-.1z"/>
<path d="M203.1 88.3h.1v.7l.3 .2 .2-.2v-.7h.1v.7l-.1 .3h-.3l-.3-.1z"/>
<path d="M204.2 88h.7v.1h-.6v.5h.6v.1h-.6v.6h-.1z"/>
</g>
<path d="M122.8 87.4h4.1M122.8 85.9h4.1" fill="none" stroke="#840000" stroke-width=".51"/>
<path d="M124.8 82.8v2.8M124.8 87.6v2.8" fill="none" stroke="#840000" stroke-width=".18"/>
<g fill="#008484">
<path d="M128.6 87.8l.4-.1 .3 .2-.1 .5-.5 .5h.6v.1h-.8v-.1l.5-.5 .1-.3-.2-.2-.4 .2z"/>
<path d="M129.7 87.8l.3-.1 .3 .2v.5l-.5 .5h.6v.1h-.8v-.1l.5-.5 .1-.3-.2-.2-.4 .2z"/>
<path d="M130.7 88.1h.2v.7l.2 .1 .2-.1v-.7h.1v.7l-.1 .2-.3 .1-.3-.2z"/>
<path d="M131.8 87.7h.7v.2h-.6v.4h.6v.2h-.6v.5h-.1z"/>
</g>
<path d="M168.3 82.8h2.8M173.1 82.8h2.8M169.8 113.8v1.3h1.3l-1.3 1.2-1.3-1.2h1.3M167.8 121.8v1.3h1.2l-1.2 1.2-1.3-1.2h1.3M181 120.8v1.2h1.2l-1.2 1.3-1.3-1.3h1.3" fill="none" stroke="#840000" stroke-width=".18"/>
<path d="M171.3 80.8v4M172.8 80.8v4" fill="none" stroke="#840000" stroke-width=".51"/>
<g fill="#008484">
<path d="M171.7 78.7l.5-.2v1.1h.3v.2h-.8v-.2h.4v-1l-.4 .3z"/>
<path d="M173.9 78.5h.7v.1h-.6v.4h.6v.2h-.6v.6h-.1z"/>
</g>
<path d="M124.6 122.2h4.1M124.6 120.7h4.1" fill="none" stroke="#840000" stroke-width=".51"/>
<path d="M126.6 117.6v2.8M126.6 122.4v2.8" fill="none" stroke="#840000" stroke-width=".18"/>
<g fill="#008484">
<path d="M130.6 122.5h.2l-.6 .9h.5v-.3h.1v.7h-.1v-.2h-.6v-.3z"/>
<path d="M132.2 122.5h.8l-.5 1.3h-.1l.4-1.1h-.5v.2h-.1z"/>
<path d="M133.3 122.9h.1v.7l.3 .1 .2-.1v-.7h.1v.7l-.1 .2-.3 .1-.3-.2z"/>
<path d="M134.4 122.5h.7v.2h-.6v.4h.6v.2h-.6v.5h-.1z"/>
<circle cx="131.5" cy="123.7" r=".16"/>
</g>
<path d="M181 110v1.3M181 116.3v1.3M126.6 126.7v1.3h1.3l-1.3 1.3-1.3-1.3h1.3" fill="none" stroke="#840000" stroke-width=".18"/>
<path d="M180 111.3h2v5h-2z" fill="none" stroke="#840000" stroke-width=".25"/>
<g fill="#008484">
<path d="M183.9 112.4h.5l.3 .1v.4l-.2 .2 .2 .6h-.1l-.3-.6h-.2v.6h-.2v-1.2h.2v.5h.3l.2-.2-.1-.2-.6-.1z"/>
<path d="M185.5 112.4h.2l-.6 .9h.5v-.4h.1v.8h-.1v-.3h-.6v-.2z"/>
<path d="M183.9 115.1l.5-.2v1.2h.3v.1h-.8v-.1h.4v-1l-.4 .2z"/>
<path d="M188.2 114.9h.2v.7h.1l.3-.4h.2l-.3 .5 .3 .5h-.2l-.3-.4h-.1v.4h-.2z"/>
</g>
<path d="M231.9 75.8h.6v1.3h-.6l-.6-.6z" fill="none" stroke="#848400" stroke-width=".18"/>
<g fill="#848400">
<path d="M62 80.4h.2l.3 1.2 .3-1.2h.2l-.4 1.3h-.2z"/>
<path d="M63.2 80.4h.7v.1h-.2v1h.2v.2h-.7v-.2h.3v-1h-.3z"/>
<path d="M64.3 80.4h.2l.4 1.1v-1.1h.1v1.3h-.2l-.4-1.1v1.1h-.1z"/>
<path d="M65.3 80.6l.5-.2v1.1h.3v.2h-.8v-.2h.4v-1l-.4 .3z"/>
</g>
<path d="M66.4 80.5h.7l.6 .7-.6 .6h-.7z" fill="none" stroke="#848400" stroke-width=".18"/>
<g fill="#0000c2">
<path d="M235.8 63.6l.3 .1 .1-.3v.7l-.4-.1v-.1l.2 .1 .1-.1-.1-.2-.2 .2z"/>
<path d="M236.4 63.3l.2 .4v.3l-.2 .2 .1-.3z"/>
</g>
<g fill="none" stroke="#008400" stroke-width=".18">
<path d="M231.3 76.5v6.3h-43.7M67.7 81.2v1.6h69.8M119.8 94.5h2.2M124.8 90.4h-57.1v1.5M129.7 94.5h7.8M133.7 82.8v2.8h3.8M164 93.2h16M164 99.6h3.8v14.2M164 87.1h11.9M164 82.8h4.3M175.9 93.2v8.9h7.6M180 82.8h-4.1v7.4h-11.9"/>
<path d="M187.6 93.2h3.5M191.1 82.8v19.3M197.2 90.4h34.1v1.8M101.2 117.6h2.6M102.2 105.2h3.3M113.2 105.2h24.3M121.5 117.6h16M126.6 115.7v1.9M137.5 111.3h-23.6v6.3h-2.5M164 102.4h3.8M164 117.6h3.8v4.2M164 108h3.8"/>
<path d="M164 105.2h3.8M164 113.8h5.8M164 110.7h3.8M181 102.1v7.9M181 117.6v3.2M126.6 125.2v1.5"/>
</g>
<path d="M136.9 99.5l1.3 1.2M138.2 99.5l-1.3 1.2" fill="none" stroke="#000084" stroke-width=".18"/>
<g fill="#008400" stroke="#008400" stroke-width=".18">
<circle cx="124.8" cy="82.8" r=".46"/>
<circle cx="133.7" cy="82.8" r=".46"/>
<circle cx="126.6" cy="117.6" r=".46"/>
<circle cx="113.9" cy="117.6" r=".46"/>
<circle cx="181" cy="102.1" r=".46"/>
<circle cx="175.9" cy="93.2" r=".46"/>
<circle cx="167.8" cy="108" r=".46"/>
<circle cx="167.8" cy="105.2" r=".46"/>
<circle cx="167.8" cy="110.7" r=".46"/>
<circle cx="167.8" cy="102.4" r=".46"/>
<circle cx="167.8" cy="113.8" r=".46"/>
<circle cx="197.2" cy="82.8" r=".46"/>
<circle cx="208.4" cy="82.8" r=".46"/>
<circle cx="175.9" cy="82.8" r=".46"/>
<circle cx="175.9" cy="87.1" r=".46"/>
<circle cx="191.1" cy="82.8" r=".46"/>
<circle cx="191.1" cy="93.2" r=".46"/>
<circle cx="231.3" cy="90.4" r=".46"/>
<circle cx="219.6" cy="90.4" r=".46"/>
<circle cx="231.3" cy="82.8" r=".46"/>
<circle cx="208.4" cy="90.4" r=".46"/>
<circle cx="219.6" cy="82.8" r=".46"/>
<circle cx="90" cy="90.4" r=".46"/>
<circle cx="90" cy="82.8" r=".46"/>
<circle cx="78.9" cy="90.4" r=".46"/>
<circle cx="67.7" cy="90.4" r=".46"/>
<circle cx="101.7" cy="90.4" r=".46"/>
<circle cx="101.7" cy="82.8" r=".46"/>
<circle cx="113.2" cy="82.8" r=".46"/>
<circle cx="113.2" cy="90.4" r=".46"/>
<circle cx="67.7" cy="82.8" r=".46"/>
<circle cx="78.9" cy="82.8" r=".46"/>
</g>
<g font-size="2.1" fill="#840000">
<text x="178" y="184.3">Sheet:</text>
<text x="198.1" y="184.3">Converter</text>
<text x="210.7" y="184.3">1/</text>
<text x="185.6" y="187">TPS568215RNNR_1_sch.kicad_sch</text>
<text x="178" y="197.2">KiCad</text>
<text x="178" y="194.4">Size:</text>
<text x="195.6" y="197.2">kicad</text>
<text x="263" y="194.4">Rev:</text>
</g>
<g font-size="1.8" fill="#008484">
<text x="171" y="77.8">C9</text>
<text x="156.6" y="83.9">BOOT</text>
<text x="169.4" y="80.4">0.1uF</text>
<text x="71.2" y="87.1">C1</text>
<text x="71.2" y="89.6">0.1uF</text>
<text x="82.4" y="87.1">C2</text>
<text x="82.4" y="89.6">0.1uF</text>
<text x="93.6" y="87.1">C3</text>
<text x="105.3" y="87.1">C4</text>
<text x="116.7" y="87.1">C5</text>
<text x="128.4" y="87.1">C6</text>
<text x="158.8" y="88.2">SW</text>
<text x="200.8" y="87.3">C11</text>
<text x="212.5" y="87.1">C12</text>
<text x="222.6" y="87.1">C13</text>
<text x="235.3" y="87.1">C14</text>
<text x="140.6" y="95.6">SS</text>
<text x="158.8" y="91.3">SW</text>
<text x="66.1" y="97.6">GND</text>
<text x="118.2" y="100.4">GND</text>
<text x="124.8" y="101.7">C7</text>
<text x="156.6" y="100.7">PGND</text>
<text x="229.7" y="98.1">GND</text>
<text x="140.6" y="106.3">PGOOD</text>
<text x="156.6" y="103.5">PGND</text>
<text x="156.6" y="106.3">PGND</text>
<text x="106.7" y="108.6">10.0k</text>
<text x="140.6" y="112.4">MODE</text>
<text x="156.6" y="109.1">PGND</text>
<text x="156.6" y="111.9">PGND</text>
<text x="185.7" y="109.1">C10</text>
<text x="140.6" y="118.7">VREG5</text>
<text x="156.6" y="114.9">PGND</text>
<text x="156.6" y="118.7">AGND</text>
<text x="172.3" y="116.8">GND</text>
<text x="183.8" y="116.8">10.0k</text>
<text x="99.6" y="123.5">GND</text>
<text x="129.9" y="121.9">C8</text>
<text x="146.1" y="122.3">TPS568215RNNR</text>
<text x="166.2" y="127.7">GND</text>
<text x="179.4" y="126.7">GND</text>
<text x="125" y="132.7">GND</text>
</g>
<text font-size="1.8" fill="#848400" x="232.7" y="77.6">VOUT1</text>
<g font-size="1.8" fill="#840000">
<text x="138.3" y="82.6">2</text>
<text x="162.2" y="82.6">1</text>
<text x="137.7" y="85.3">11</text>
<text x="162.2" y="86.9">6</text>
<text x="162.2" y="89.9">7</text>
<text x="137.7" y="94.2">14</text>
<text x="161.6" y="93">13</text>
<text x="137.7" y="99.8">15</text>
<text x="162.2" y="99.3">3</text>
<text x="137.7" y="104.9">16</text>
<text x="162.2" y="102.1">4</text>
<text x="162.2" y="104.9">5</text>
<text x="162.2" y="107.7">8</text>
<text x="137.7" y="111">18</text>
<text x="161.6" y="113.5">10</text>
<text x="162.2" y="110.5">9</text>
<text x="137.7" y="117.3">17</text>
<text x="161.6" y="117.3">12</text>
<text x="10.5" y="136.1">C</text>
<text x="285.5" y="136.1">C</text>
</g>
<g font-size="1.8">
<text x="102.2" y="104.8">V5</text>
<text x="126.6" y="115.3">V5</text>
</g>
<g font-size=".9" fill="#0000c2">
<text x="223.9" y="64.2">Vout</text>
<text x="226.6" y="64.2">= 5V (RLC Adjusted)</text>
<text x="89.3" y="141">MODE: DCM, 8A,</text>
<text x="97.3" y="141">1200kHz</text>
</g>
</svg>
